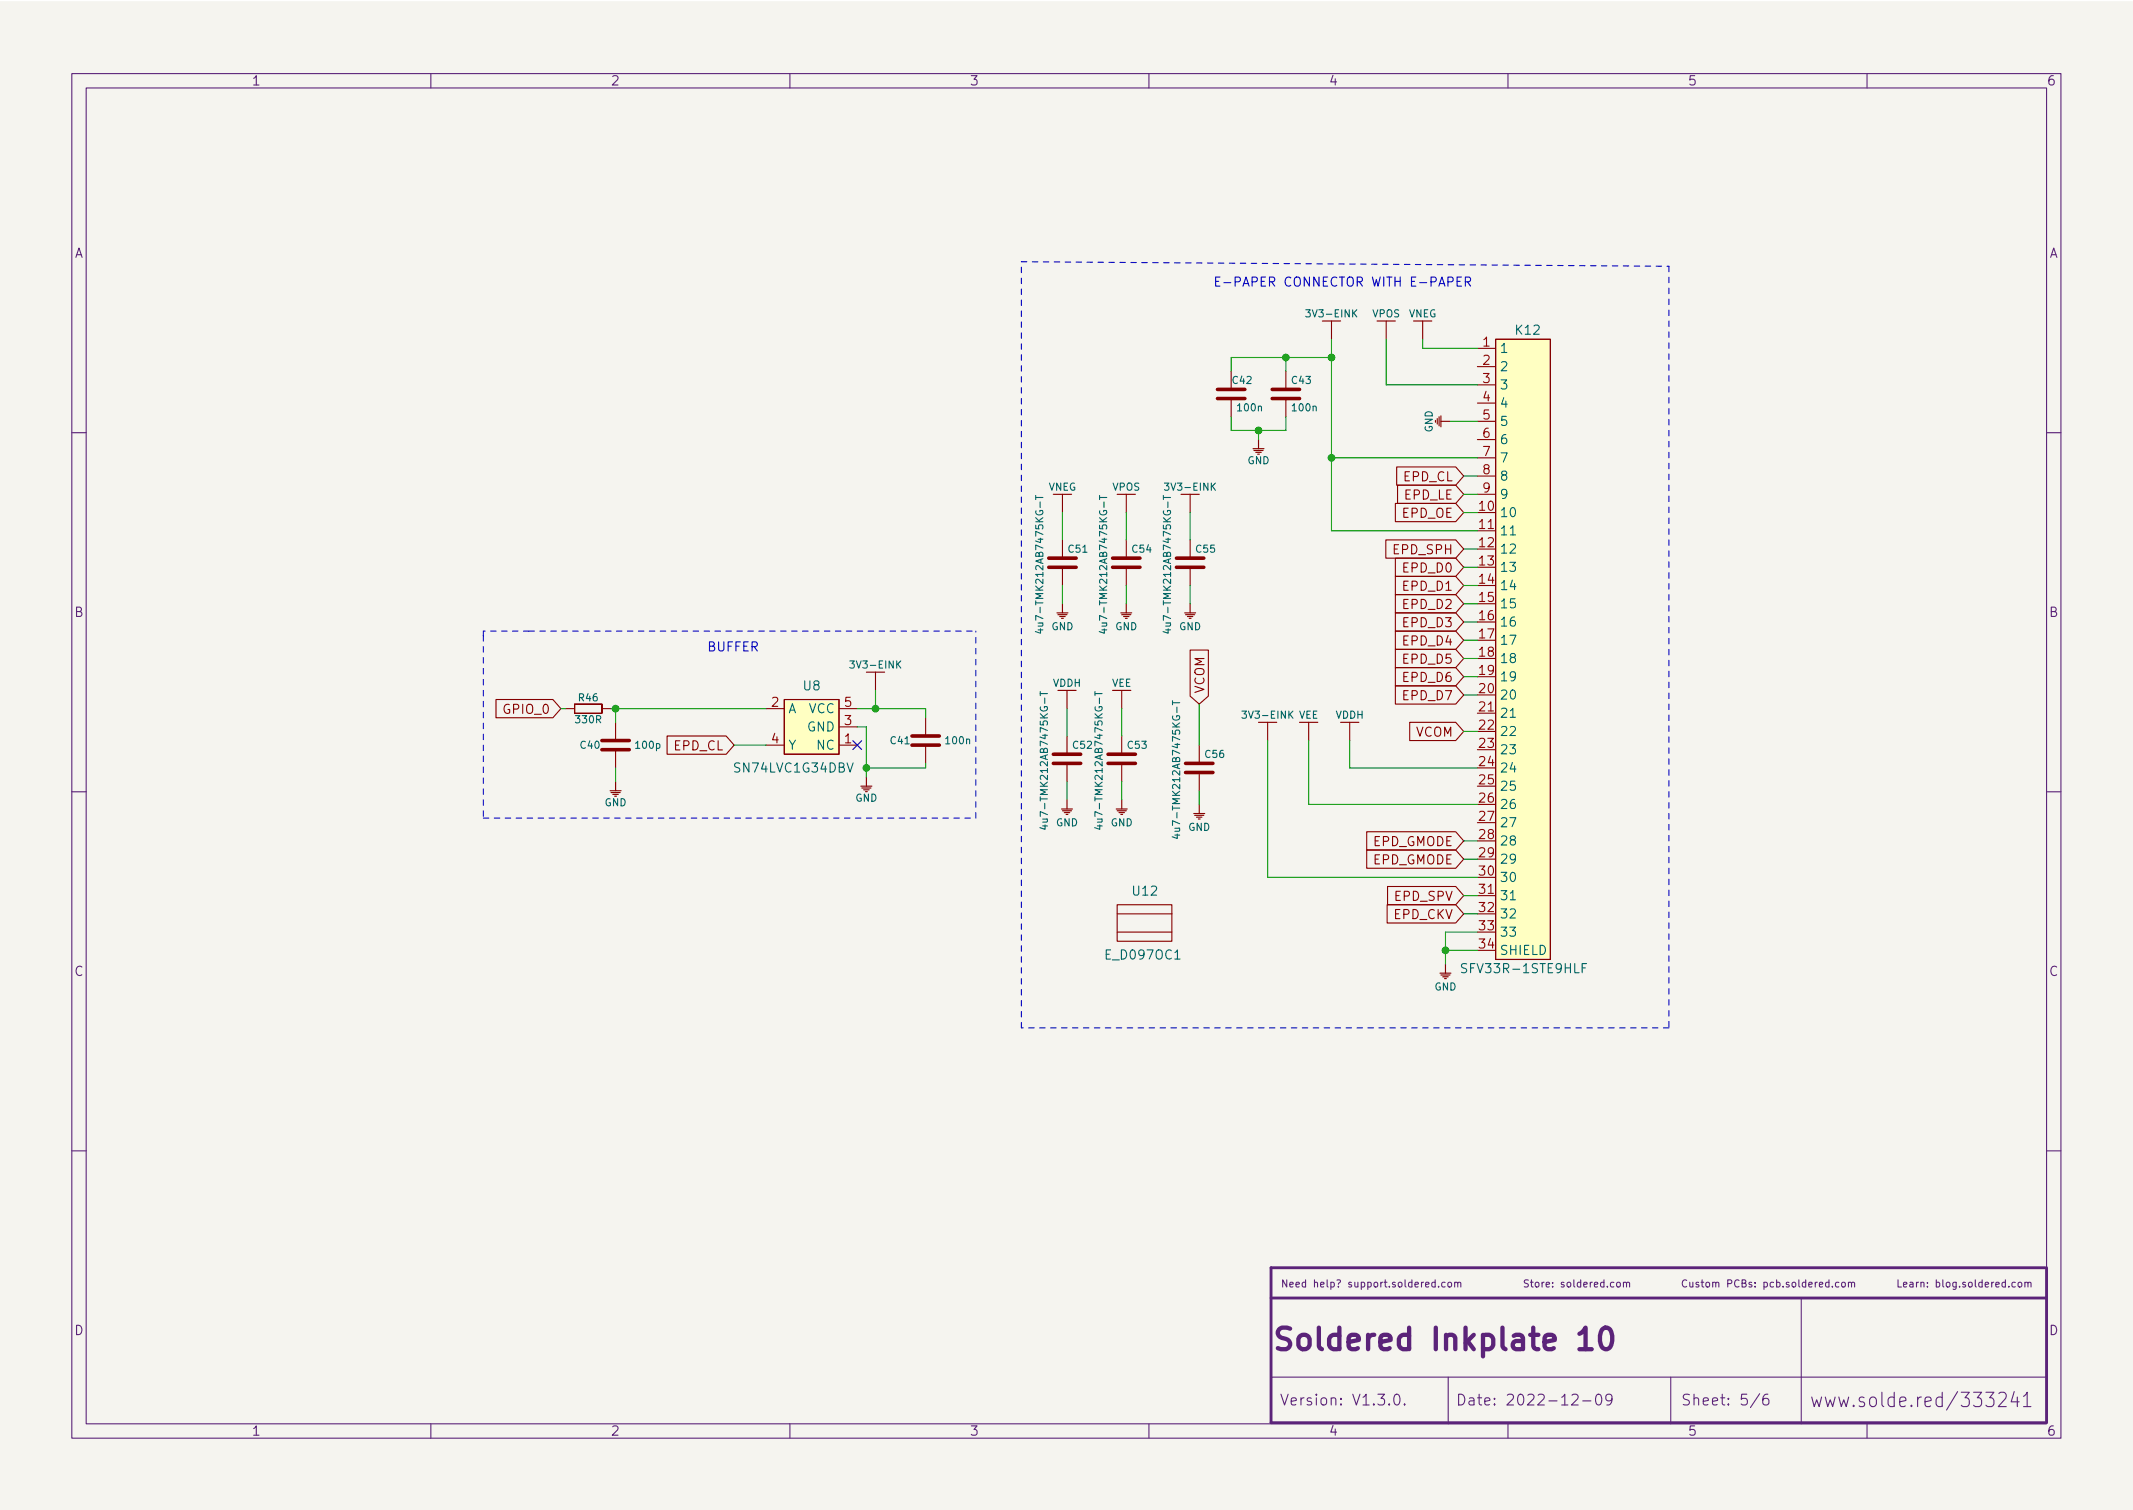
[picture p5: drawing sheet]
<svg xmlns="http://www.w3.org/2000/svg" width="297mm" height="210mm" viewBox="0 0 297 210" stroke-linecap="round" stroke-linejoin="round" font-family="sans-serif">
<path d="M0 .2h297v210.1h-297z" fill="#f5f4ef" stroke="#f5f4ef" stroke-width=".14"/>
<g fill="none" stroke="#5b2379" stroke-width=".15">
<path d="M10 10.2h277v190.1h-277zM12 12.2h273v186.1h-273zM60 10.2v2M110 10.2v2M160 10.2v2M210 10.2v2M260 10.2v2M10 60.2h2M285 60.2h2M10 110.2h2M285 110.2h2M10 160.2h2"/>
<path d="M199.9 178.6l-.3-.1-.2 .2 .1 .5h.4M199.9 178.2v1M200.3 179.1v.1M201.2 178.6l-.2-.1-.2 .2 .1 .5h.3M201.7 178.6l.3-.1 .1 .2v.3l-.1 .2h-.3l-.1-.2zM202.6 178.6l.1-.1 .3 .1v.6M202.6 178.5v.7M203 178.7l.1-.2 .3 .1v.6M225.2 178.6l.1-.1 .3 .1v.4v.2h-.3l-.1-.1zM226.1 178.6l.1-.1 .3 .1v.6M226.1 178.5v.7M226.5 178.7l.1-.2 .3 .1v.6"/>
<path d="M234.9 178.3a.47 .47 0 0 0-.7 .3 .47 .47 0 0 0 .5 .6l.2-.1M235.3 178.5l.1 .7h.2l.1-.1M235.7 178.5v.7M236.6 178.6l-.3-.1-.1 .2v.1l.4 .1v.3h-.4M236.9 178.5h.4M237 178.2v.9l.3 .1M237.6 178.6l.3-.1 .2 .2v.3l-.2 .2h-.3v-.2zM238.5 178.6l.1-.1 .3 .1v.6M238.5 178.5v.7M238.9 178.7l.2-.2 .2 .1 .1 .6M240.6 178.7h.5l.1-.2-.1-.2-.5-.1v1M242.2 178.3a.47 .47 0 0 0-.7 .3 .47 .47 0 0 0 .5 .6l.2-.1"/>
<path d="M242.6 178.7l.4-.1 .1-.1v-.2l-.5-.1v1h.4l.1-.1 .1-.2-.3-.2M243.9 178.6l-.2-.1-.1 .2v.1l.3 .1v.3h-.3M244.4 179.1v.1M244.4 178.6v.1M245.6 178.6l.3-.1 .2 .2-.1 .5h-.4M245.6 178.5v1M247 178.6l-.3-.1-.2 .2 .1 .5h.4M247.4 178.6l.3-.1 .2 .2-.1 .5h-.4M247.4 178.2v1M248.3 179.1v.1M249.1 178.6l-.2-.1-.2 .2 .1 .1 .3 .1v.3h-.4M249.6 178.6l.3-.1 .2 .2v.3l-.2 .2h-.3v-.2z"/>
<path d="M250.5 178.2v.9l.1 .1M251.5 178.6l-.3-.1-.2 .2 .1 .5h.4M251.5 178.2v1M251.9 178.9l.5-.1-.1-.2-.3-.1-.1 .2v.5h.4M252.8 178.5v.7M253.1 178.5l-.3 .2M253.4 178.9l.4-.1v-.2l-.3-.1-.1 .2v.5h.4M254.7 178.6l-.3-.1-.2 .2 .1 .5h.4M254.7 178.2v1M255.2 179.1v.1M256.1 178.6l-.3-.1-.2 .2 .1 .5h.4M256.5 178.6l.1-.1 .3 .1 .1 .4-.1 .2h-.3l-.1-.1z"/>
<path d="M257.4 178.6l.2-.1 .2 .1v.6M257.4 178.5v.7M257.8 178.7l.2-.2 .2 .1 .1 .6M280.6 178.6l-.2-.1-.2 .2 .1 .5h.3M281.1 178.6l.1-.1 .3 .1 .1 .4-.1 .2h-.3l-.1-.1zM282 178.6l.1-.1 .3 .1v.6M282 178.5v.7M282.4 178.7l.2-.2 .2 .1v.6M285 160.2h2M60 198.3v2M110 198.3v2M160 198.3v2"/>
<path d="M177 191.8h108M194.3 194.2a.36 .36 0 0 1 .6 .2 .77 .77 0 0 1-.4 1.2 1 1 0 0 1-.2-1.4zM195.6 195.5l.1 .1h-.1h-.1l.1-.1v.1M201.7 191.8v6.5M210 198.3v2M218.9 194.3l.2-.2 .5 .1a.41 .41 0 0 1 .1 .6l-.9 .8h1M220.4 195.1h1.2M222.4 194.2a.36 .36 0 0 1 .6 .2 .77 .77 0 0 1-.4 1.2 1 1 0 0 1-.2-1.4zM224.5 194.8l-.3 .3h-.3l-.3-.3v-.4l.2-.2 .4-.1 .2 .2a.99 .99 0 0 1-.3 1.3h-.3M232.7 191.8v6.5M245.1 194.1l-1.3 1.9M246.2 194.1a.59 .59 0 0 0-.7 .7v.5l.1 .3h.5l.2-.1v-.5l-.1-.2-.4-.1-.3 .3"/>
<path d="M250.8 180.7v17.6M260 198.3v2M270.5 194.6l-.5-.1-.4 .4v.6l.2 .3 .2 .1 .5-.1M270.5 193.9v2M272.6 193.8l-1.5 2.5M281.8 194.4l.5-.5v2M281.8 195.9h1"/>
</g>
<path d="M219.9 185.7l.6-.4 .3-.4v3M219.9 187.9h1.8M223.2 185a.71 .71 0 0 1 1.2 .4 2.34 2.34 0 0 1-.3 2.3 .71 .71 0 0 1-1.2-.4 2.34 2.34 0 0 1 .3-2.3z" fill="none" stroke="#5b2379" stroke-width=".6"/>
<path d="M284.8 176.5h-107.8v21.6h107.9M285 176.5v21.6M177 180.7h108" fill="none" stroke="#5b2379" stroke-width=".4"/>
<g fill="none" stroke="#840000" stroke-width=".5">
<path d="M169.5 55.5h3.9M169.5 54.2h3.9M177.2 55.5h3.8M177.2 54.2h3.8M146 79h3.9M146 77.7h3.9M154.9 79h3.8M154.9 77.7h3.8M163.8 79h3.8M163.8 77.7h3.8M83.8 104.4h3.8M83.8 103.1h3.8"/>
<path d="M127 103.8h3.8M127 102.5h3.8M146.7 106.3h3.8M146.7 105h3.8M154.3 106.3h3.8M154.3 105h3.8M165.1 106.3h3.8M165.1 107.6h3.8"/>
</g>
<g fill="none" stroke="#840000" stroke-width=".15">
<path d="M171.4 51.7v2.5M171.4 55.5v2.5M179.1 51.7v2.5M179.1 55.5v2.5M185.4 44.7v2.5M193 44.7v2.5M198.1 44.7v2.5M205.7 48.5h2.6M205.7 51h2.6M205.7 53.6h2.6M205.7 56.1h2.6M205.7 58.7h2.6"/>
<path d="M208.3 47.2h7.6v86.4h-7.6zM148 68.8v2.6M148 75.2v2.5M148 79v2.5M156.8 68.8v2.6M156.8 75.2v2.5M156.8 79v2.5M165.7 68.8v2.6M165.7 75.2v2.5M165.7 79v2.5M193 75.2h9.7l1.1 1.2-1.1 1.3h-9.7zM194.3 70.1h8.4l1.1 1.3-1.1 1.2h-8.4z"/>
<path d="M194.3 77.7h8.4l1.1 1.3-1.1 1.3h-8.4zM194.5 65h8.2l1.1 1.3-1.1 1.3h-8.2zM194.6 67.6h8.1l1.1 1.2-1.1 1.3h-8.1zM205.7 73.9h2.6M205.7 61.2h2.6M205.7 63.7h2.6M205.7 66.3h2.6M205.7 68.8h2.6M69.1 97.4h7.9l1.1 1.3-1.1 1.2h-7.9zM78.7 98.7h1.3M80 99.3h3.8zM80 98v1.3z"/>
<path d="M80 98l3.8 .1zM83.8 98v1.3zM83.8 98.7h1.3M106.7 98.7h2.5M109.2 97.4h7.6v7.6h-7.6zM116.8 98.7h2.6M121.9 93.6v2.5M128.9 99.9v2.6M148.6 96.1v2.6M156.2 96.1v2.6M165.7 90.5h2.6v6.4l-1.3 1.1-1.3-1.1zM194.3 90.4h8.4l1.1 1.3-1.1 1.3h-8.4z"/>
<path d="M194.3 80.3h8.4l1.1 1.2-1.1 1.3h-8.4zM194.3 85.3h8.4l1.1 1.3-1.1 1.3h-8.4zM194.3 82.8h8.4l1.1 1.3-1.1 1.2h-8.4zM194.3 87.9h8.4l1.1 1.2-1.1 1.3h-8.4zM194.3 95.5h8.4l1.1 1.3-1.1 1.2h-8.4zM194.3 93h8.4l1.1 1.2-1.1 1.3h-8.4zM205.7 99.3h2.6M85.7 100.6v2.5M85.7 104.4v2.5M92.9 102.5h8.2l1.1 1.3-1.1 1.2h-8.2zM106.7 103.8h2.5M116.8 103.8h2.6"/>
<path d="M116.8 101.2h2.6M128.9 103.8v2.5M148.6 102.5v2.5M148.6 106.3v2.5M156.2 102.5v2.5M156.2 106.3v2.5M167 103.8v2.5M167 107.6v2.5M176.5 100.6v2.5M182.2 100.6v2.5M188 100.6v2.5M190.3 115.8h12.4l1.1 1.3-1.1 1.3h-12.4z"/>
<path d="M190.3 118.4h12.4l1.1 1.2-1.1 1.3h-12.4zM196.3 100.6h6.4l1.1 1.2-1.1 1.3h-6.4zM155.6 126h7.6v5.1h-7.6zM155.6 129.8h7.6M155.6 127.2h7.6M193.2 126h9.5l1.1 1.2-1.1 1.3h-9.5zM193.2 123.4h9.5l1.1 1.3-1.1 1.3h-9.5zM205.7 124.7h2.6"/>
</g>
<g fill="none" stroke="#006464" stroke-width=".15">
<path d="M144.2 69.3h1M144.2 69v.6M144.9 69.9v.8M153.1 69.3h1M153.1 69v.6M153.7 69.9v.8M162 69v.6M162 69.3h1M162.6 69.9v.8M210.3 74.5h.7M144.6 87.7h.6M144.9 96.3v.6"/>
<path d="M144.9 96.6h1M144.9 87.6v.6l-.7-.3M145.5 97.2v.8M152.5 96.6h1M152.5 96.3v.6M153.1 97.2v.8M153.5 87.7h.6M153.8 87.6v.6l-.7-.3M162.3 87.7h.7M162.7 87.6v.6l-.7-.3M163.3 97.6v.5M163.3 97.8h1"/>
<path d="M163.9 98.5v.7M210.3 99.9h.7M145.2 115h.7M145.5 114.9v.6l-.7-.3M152.8 115h.7M153.2 114.9v.6l-.8-.3M163.6 116.3h.7M163.9 116.1v.7l-.7-.3M204.2 134.2h-.4l-.2 .1v.4l.5 .2 .1 .3-.2 .2h-.5M210.3 125.3h.7M220.3 134.8h.5M220.9 134.2h-.6v1.2"/>
</g>
<g fill="none" stroke="#840000" stroke-width=".16">
<path d="M184.1 44.7h2.6M191.8 44.7h2.5M196.8 44.7h2.6M200.2 58.3v.7M200.4 58v1.3M200.7 57.9v1.5M200.7 58.7h1.2M146.7 68.8h2.5M155.6 68.8h2.5M164.5 68.8h2.5M174.5 62.5h1.5M174.6 62.7h1.3"/>
<path d="M174.9 63h.7M175.3 61.2v1.3M120.6 93.6h2.6M147.2 85.3h1.5M147.3 85.6h1.3M147.3 96.1h2.6M147.6 85.8h.7M147.8 86.1h.3M148 84.1v1.2M154.9 96.1h2.6M156.1 85.3h1.5M156.2 85.6h1.3"/>
<path d="M156.5 85.8h.7M156.7 86.1h.3M156.8 84.1v1.2M165 85.3h1.5M165.1 85.6h1.3M165.4 85.8h.7M165.6 86.1h.3M165.7 84.1v1.2M85 110.1h1.5M85.1 110.4h1.3M85.3 110.6h.8M85.7 108.8v1.3"/>
<path d="M119.9 109.5h1.5M120 109.7h1.3M120.3 110h.7M120.6 108.2v1.3M147.8 112.6h1.6M148 112.9h1.2M148.2 113.2h.8M148.5 113.4h.2M148.6 111.4v1.2M155.4 112.6h1.6M155.6 112.9h1.2M155.8 113.2h.8"/>
<path d="M156.1 113.4h.2M156.2 111.4v1.2M166.2 113.3h1.6M166.4 113.5h1.2M166.6 113.8h.8M166.9 114h.2M167 112v1.3M175.3 100.6h2.5M181 100.6h2.5M186.7 100.6h2.5M200.5 135.5h1.6M200.7 135.8h1.2"/>
<path d="M200.9 136h.8M201.2 136.3h.2M201.3 134.2v1.3"/>
</g>
<g fill="#ffffc2" stroke="#ffffc2" stroke-width=".14">
<path d="M208.3 47.2h7.6v86.4h-7.6z"/>
<path d="M109.2 97.4h7.6v7.6h-7.6z"/>
</g>
<path d="M202.9 39.2h.4M203.5 38.6h-.6v1.2h.6M204.1 39.2h.6l.1-.2-.1-.3-.2-.1h-.4v1.2M204.4 39.2l.4 .6" fill="none" stroke="#0000c2" stroke-width=".15"/>
<path d="M142.2 36.4l90.2 .7M232.4 37.1v106M67.3 87.9v.6M67.3 88.5v25.4M73.7 87.9h62.2M73.7 87.9h-6.4M67.3 113.9h68.6M135.9 113.9v-26M142.2 143.1v-106.7M232.4 143.1h-90.2" fill="none" stroke="#0000c2" stroke-width=".15" stroke-dasharray=".8 .8"/>
<g fill="none" stroke="#009600" stroke-width=".15">
<path d="M171.4 58v1.9h7.7v-1.9M175.3 59.9v1.3M179.1 49.8v1.9M185.4 47.2v26.7h20.3M185.4 49.8h-14v1.9M193 47.2v6.4h12.7M198.1 47.2v1.3h7.6M201.9 58.7h3.8M148 71.4v3.8M156.8 71.4v3.8M165.7 71.4v3.8M185.4 63.7h20.3"/>
<path d="M203.8 71.4h1.9M203.8 66.3h1.9M203.8 76.4h1.9M203.8 79h1.9M203.8 68.8h1.9M78.1 98.7h.6M85.1 98.7h21.6M85.7 98.7v1.9M119.4 98.7h9.5v1.2M121.9 96.1v2.6M148 81.5v2.6M148.6 98.7v3.8"/>
<path d="M156.2 98.7v3.8M156.8 81.5v2.6M165.7 81.5v2.6M167 98v5.8M203.8 96.8h1.9M203.8 94.2h1.9M203.8 81.5h1.9M203.8 84.1h1.9M203.8 89.1h1.9M203.8 91.7h1.9M203.8 86.6h1.9M85.7 106.9v1.9"/>
<path d="M102.2 103.8h4.5M119.4 101.2h1.2v7M128.9 106.3v.6h-8.3M148.6 108.8v2.6M156.2 108.8v2.6M167 110.1v1.9M176.5 103.1v19.1h29.2M182.2 103.1v8.9h23.5M188 103.1v3.8h17.7M203.8 117.1h1.9M203.8 119.6h1.9M203.8 101.8h1.9"/>
<path d="M201.3 132.3h4.4M203.8 127.2h1.9M203.8 124.7h1.9M205.7 129.8h-4.4v4.4"/>
</g>
<path d="M118.8 103.1l1.2 1.3M120 103.1l-1.2 1.3" fill="none" stroke="#000084" stroke-width=".15"/>
<g fill="#009600" stroke="#009600" stroke-width=".15">
<circle cx="179.1" cy="49.8" r=".46"/>
<circle cx="185.4" cy="63.7" r=".46"/>
<circle cx="185.4" cy="49.8" r=".46"/>
<circle cx="175.3" cy="59.9" r=".46"/>
<circle cx="120.6" cy="106.9" r=".46"/>
<circle cx="85.7" cy="98.7" r=".46"/>
<circle cx="121.9" cy="98.7" r=".46"/>
<circle cx="201.3" cy="132.3" r=".46"/>
</g>
<text font-size="4.2" fill="#5b2379" x="177" y="188">Soldered Inkplate 10</text>
<g font-size="2.8" fill="#5b2379">
<text x="252" y="196">www.solde.red/</text>
<text x="272.8" y="196">333241</text>
</g>
<g font-size="2.1" fill="#5b2379">
<text x="178.2" y="195.7">Version: V1.3.0.</text>
<text x="202.7" y="195.7">Date: 2022-12-09</text>
<text x="234" y="195.7">Sheet: 5/6</text>
</g>
<g font-size="1.8" fill="#5b2379">
<text x="35" y="11.9">1</text>
<text x="85" y="11.9">2</text>
<text x="135" y="11.9">3</text>
<text x="185" y="11.9">4</text>
<text x="235" y="11.9">5</text>
<text x="285" y="11.9">6</text>
<text x="10.3" y="35.9">A</text>
<text x="285.3" y="35.9">A</text>
<text x="10.3" y="85.9">B</text>
<text x="285.3" y="85.9">B</text>
<text x="10.3" y="135.9">C</text>
<text x="285.3" y="135.9">C</text>
<text x="10.3" y="185.9">D</text>
<text x="285.3" y="185.9">D</text>
<text x="35" y="199.9">1</text>
<text x="85" y="199.9">2</text>
<text x="135" y="199.9">3</text>
<text x="185" y="199.9">4</text>
<text x="235" y="199.9">5</text>
<text x="285" y="199.9">6</text>
</g>
<g font-size="1.8" fill="#0000c2">
<text x="168.9" y="39.9">E-PAPER CONNECTOR WITH E-PAPER</text>
<text x="98.4" y="90.7">BUFFER</text>
</g>
<g font-size="1.8" fill="#006464">
<text x="211.1" y="46.6">K12</text>
<text x="208.8" y="49.1">1</text>
<text x="208.8" y="51.7">2</text>
<text x="208.8" y="54.2">3</text>
<text x="208.8" y="56.8">4</text>
<text x="208.8" y="59.3">5</text>
<text x="208.8" y="61.8">6</text>
<text x="208.8" y="64.4">7</text>
<text x="208.8" y="66.9">8</text>
<text x="208.8" y="69.5">9</text>
<text x="208.8" y="72">10</text>
<text x="208.8" y="74.5">11</text>
<text x="208.8" y="77.1">12</text>
<text x="208.8" y="79.6">13</text>
<text x="208.8" y="82.2">14</text>
<text x="208.8" y="84.7">15</text>
<text x="208.8" y="87.2">16</text>
<text x="208.8" y="89.8">17</text>
<text x="208.8" y="92.3">18</text>
<text x="208.8" y="94.9">19</text>
<text x="109.7" y="99.3">A</text>
<text x="111.9" y="96.1">U8</text>
<text x="112.4" y="101.8">GND</text>
<text x="112.6" y="99.3">VCC</text>
<text x="208.8" y="97.4">20</text>
<text x="208.8" y="99.9">21</text>
<text x="102.5" y="107.6">SN74LVC1G34DBV</text>
<text x="109.7" y="104.4">Y</text>
<text x="113.8" y="104.4">NC</text>
<text x="208.8" y="102.5">22</text>
<text x="208.8" y="105">23</text>
<text x="208.8" y="107.6">24</text>
<text x="208.8" y="110.1">25</text>
<text x="208.8" y="112.6">26</text>
<text x="208.8" y="115.2">27</text>
<text x="208.8" y="117.7">28</text>
<text x="157.8" y="124.7">U12</text>
<text x="208.8" y="120.3">29</text>
<text x="208.8" y="122.8">30</text>
<text x="208.8" y="125.3">31</text>
<text x="208.8" y="127.9">32</text>
<text x="208.8" y="130.4">33</text>
<text x="154.1" y="133.6">E_D097OC1</text>
<text x="204.1" y="135.5">SFV33R-1STE9HLF</text>
<text x="208.8" y="133">SHIELD</text>
</g>
<g font-size="1.8" fill="#a90000">
<text x="206.5" y="48.3">1</text>
<text x="206.5" y="50.8">2</text>
<text x="206.5" y="53.3">3</text>
<text x="206.5" y="55.9">4</text>
<text x="206.5" y="58.4">5</text>
<text x="206.5" y="61">6</text>
<text x="206.5" y="63.5">7</text>
<text x="206" y="71.1">10</text>
<text x="206.5" y="66">8</text>
<text x="206.5" y="68.6">9</text>
<text x="206" y="73.7">11</text>
<text x="206" y="76.2">12</text>
<text x="206" y="78.7">13</text>
<text x="206" y="81.3">14</text>
<text x="206" y="83.8">15</text>
<text x="206" y="86.4">16</text>
<text x="206" y="88.9">17</text>
<text x="206" y="91.4">18</text>
<text x="206" y="94">19</text>
<text x="107.5" y="98.4">2</text>
<text x="117.6" y="101">3</text>
<text x="117.6" y="98.4">5</text>
<text x="206" y="96.5">20</text>
<text x="206" y="99.1">21</text>
<text x="206" y="101.6">22</text>
<text x="107.5" y="103.5">4</text>
<text x="117.6" y="103.5">1</text>
<text x="206" y="104.1">23</text>
<text x="206" y="106.7">24</text>
<text x="206" y="109.2">25</text>
<text x="206" y="111.8">26</text>
<text x="206" y="114.3">27</text>
<text x="206" y="116.8">28</text>
<text x="206" y="119.4">29</text>
<text x="206" y="121.9">30</text>
<text x="206" y="124.5">31</text>
<text x="206" y="127">32</text>
<text x="206" y="129.5">33</text>
<text x="206" y="132.1">34</text>
</g>
<g font-size="1.8" fill="#840000">
<text x="195.4" y="67">EPD_CL</text>
<text x="195.5" y="69.6">EPD_LE</text>
<text x="194.1" y="77.2">EPD_SPH</text>
<text x="195.2" y="72.1">EPD_OE</text>
<text x="195.5" y="79.7">EPD_D0</text>
<text x="195.5" y="82.3">EPD_D1</text>
<text x="195.5" y="87.3">EPD_D3</text>
<text x="195.5" y="84.8">EPD_D2</text>
<text x="195.5" y="89.9">EPD_D4</text>
<text x="195.5" y="92.4">EPD_D5</text>
<text x="195.5" y="95">EPD_D6</text>
<text x="70.3" y="99.4">GPIO_0</text>
<text x="167.7" y="96.6" transform="rotate(-90 167.7 96.6)">VCOM</text>
<text x="195.5" y="97.5">EPD_D7</text>
<text x="93.8" y="104.5">EPD_CL</text>
<text x="197.1" y="102.6">VCOM</text>
<text x="191.1" y="117.8">EPD_GMODE</text>
<text x="191.1" y="120.4">EPD_GMODE</text>
<text x="194.2" y="125.4">EPD_SPV</text>
<text x="194.1" y="128">EPD_CKV</text>
</g>
<g font-size="1.4" fill="#006464">
<text x="182.3" y="44.2">3V3-EINK</text>
<text x="191.1" y="44.2">VPOS</text>
<text x="196.1" y="44.2">VNEG</text>
<text x="171.7" y="53.5">C42</text>
<text x="179.9" y="53.5">C43</text>
<text x="172.4" y="57.3">100n</text>
<text x="180.1" y="57.3">100n</text>
<text x="173.7" y="64.6">GND</text>
<text x="199.5" y="60.2" transform="rotate(-90 199.5 60.2)">GND</text>
<text x="146" y="68.3">VNEG</text>
<text x="154.9" y="68.3">VPOS</text>
<text x="162.6" y="68.3">3V3-EINK</text>
<text x="148.8" y="76.9">C51</text>
<text x="157.7" y="76.9">C54</text>
<text x="166.6" y="76.9">C55</text>
<text x="145.3" y="87" transform="rotate(-90 145.3 87)">4u7-TMK212AB7475KG-T</text>
<text x="146.4" y="87.7">GND</text>
<text x="154.2" y="87" transform="rotate(-90 154.2 87)">4u7-TMK212AB7475KG-T</text>
<text x="155.3" y="87.7">GND</text>
<text x="163.1" y="87" transform="rotate(-90 163.1 87)">4u7-TMK212AB7475KG-T</text>
<text x="164.2" y="87.7">GND</text>
<text x="118.8" y="93.1">3V3-EINK</text>
<text x="146.6" y="95.6">VDDH</text>
<text x="154.8" y="95.6">VEE</text>
<text x="80.3" y="100.7">330R</text>
<text x="80.6" y="97.6">R46</text>
<text x="173.4" y="100.1">3V3-EINK</text>
<text x="180.9" y="100.1">VEE</text>
<text x="186" y="100.1">VDDH</text>
<text x="80.9" y="104.3">C40</text>
<text x="88.6" y="104.3">100p</text>
<text x="124.1" y="103.6">C41</text>
<text x="131.8" y="103.6">100n</text>
<text x="149.5" y="104.3">C52</text>
<text x="157.1" y="104.3">C53</text>
<text x="167.9" y="105.5">C56</text>
<text x="84.2" y="112.3">GND</text>
<text x="119.1" y="111.6">GND</text>
<text x="145.9" y="114.3" transform="rotate(-90 145.9 114.3)">4u7-TMK212AB7475KG-T</text>
<text x="147" y="115">GND</text>
<text x="153.5" y="114.3" transform="rotate(-90 153.5 114.3)">4u7-TMK212AB7475KG-T</text>
<text x="154.7" y="115">GND</text>
<text x="164.3" y="115.6" transform="rotate(-90 164.3 115.6)">4u7-TMK212AB7475KG-T</text>
<text x="165.5" y="115.7">GND</text>
<text x="199.7" y="137.9">GND</text>
</g>
<g font-size="1.4" fill="#5b2379">
<text x="178.3" y="179.3">Need help? support.soldered.com</text>
<text x="212" y="179.3">Store: soldered.com</text>
<text x="264" y="179.3">Learn: blog.soldered.com</text>
</g>
</svg>
